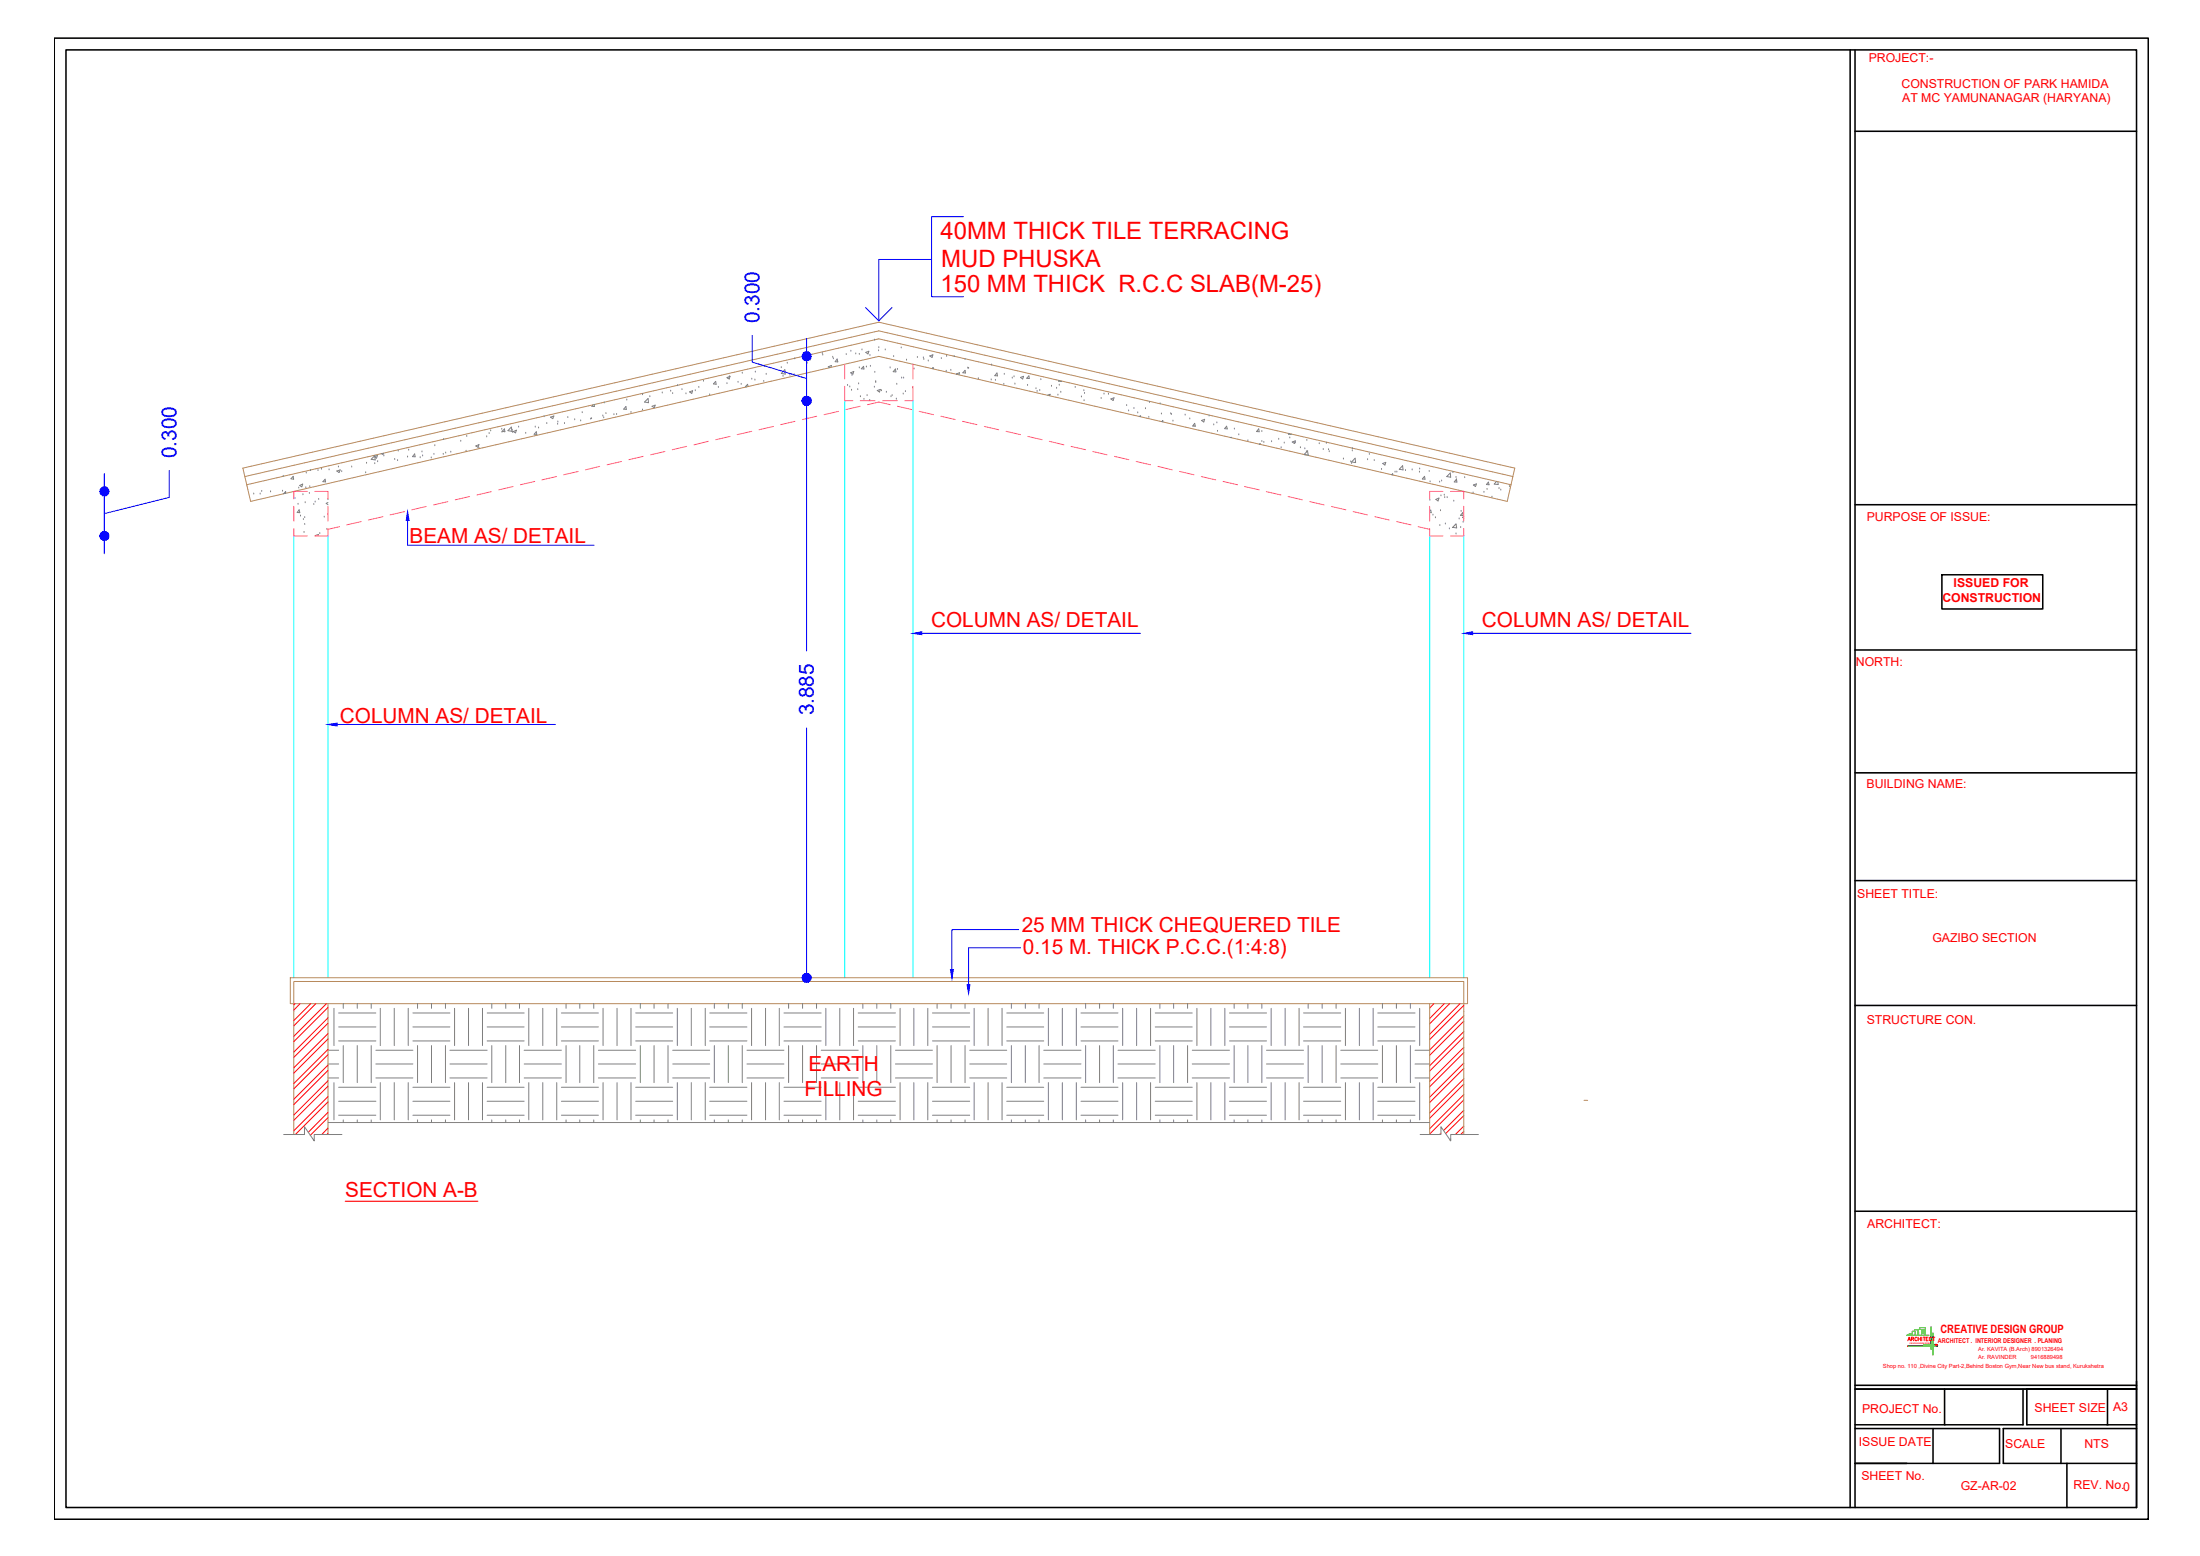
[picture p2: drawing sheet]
<svg xmlns="http://www.w3.org/2000/svg" width="420mm" height="297mm" viewBox="0 0 420 297" stroke-linecap="round" stroke-linejoin="round" font-family="sans-serif">
<!-- layer: wall2 -->
<path d="M46.4 89.4l121.4-27.9 121.5 27.9-1.4 6.3-120.1-27.7-119.9 27.7zM46.8 91l121-27.8 121.2 27.8M47.1 92.5l120.7-27.8 120.8 27.8M55.4 186.6h224.9v5h-224.9zM62.6 191.6v25M273 191.6v25M56.1 216.6v-29.2h223.5v29.2M302.5 210.1h.7" fill="none" stroke="#b88a5c" stroke-width=".19"/>
<!-- layer: LINE -->
<g fill="none" stroke="#f0f" stroke-width=".19">
<path d="M156 79.5l-2.8 .6M160.1 78.5l-2.7 .7M161.3 69.6v2.7M161.3 73.7v2.8h1.6M164.3 77.6l-2.8 .6M164.3 76.5h2.8M165.7 77.3l2.1-.5 2.2 .5M168.6 76.5h2.8M171.4 77.6l2.7 .6M174.4 69.6v2.7M174.4 73.7v2.8h-1.6M175.5 78.5l2.8 .7"/>
<path d="M179.7 79.5l2.7 .6M56.1 96.6v2.9M58.7 93.8h-2.6v1.5M60.1 93.8h2.5v1.5M62.6 96.6v2.9M69 99.6l-2.8 .6M73.1 98.6l-2.8 .7M77.3 97.7l-2.8 .6M81.4 96.7l-2.8 .6M85.5 95.8l-2.7 .6M89.7 94.8l-2.8 .6M93.8 93.9l-2.7 .6"/>
<path d="M98 92.9l-2.8 .6M102.1 91.9l-2.7 .6M106.3 91l-2.8 .6M110.4 90l-2.8 .6M114.5 89l-2.7 .7M118.7 88.1l-2.8 .6M122.8 87.1l-2.7 .7M127 86.2l-2.8 .6M131.1 85.2l-2.7 .7M135.3 84.2l-2.8 .7M139.4 83.3l-2.7 .6M143.6 82.3l-2.8 .7"/>
<path d="M147.7 81.4l-2.8 .6M151.8 80.4l-2.7 .7M183.8 80.4l2.8 .7M188 81.4l2.7 .6M192.1 82.3l2.8 .7M196.3 83.3l2.7 .6M200.4 84.2l2.8 .7M204.5 85.2l2.8 .7M208.7 86.2l2.7 .6M212.8 87.1l2.8 .7M217 88.1l2.7 .6M221.1 89l2.8 .7"/>
<path d="M225.3 90l2.7 .6M229.4 91l2.8 .6M233.6 91.9l2.7 .6M237.7 92.9l2.8 .6M241.8 93.9l2.8 .6M246 94.8l2.7 .6M250.1 95.8l2.8 .6M254.3 96.7l2.7 .6M258.4 97.7l2.8 .6M262.6 98.6l2.7 .7M266.7 99.6l2.8 .6M273 96.6v2.9"/>
<path d="M275.6 93.8h-2.6v1.5M277 93.8h2.6v1.5M279.6 96.6v2.9M56.1 100.9v1.4h2.6M62.6 100.9v1.4h-2.5M64.8 100.5l-2.2 .5M270.8 100.5l2.2 .5M273 100.9v1.4h2.6M279.6 100.9v1.4h-2.6"/>
</g>
<!-- layer: COLUMN -->
<path d="M161.3 76.5v110.1M174.4 76.5v110.1M56.1 102.3v84.3M62.6 102.3v84.3M273 102.3v84.3M279.6 102.3v84.3" fill="none" stroke="#0ff" stroke-width=".19"/>
<!-- layer: HATCH -->
<g fill="none" stroke="#808080" stroke-width=".19">
<path d="M103.9 79.5h.1M105.1 79.6l.7-.2-.2 .5zM108.4 79.7h.1M111.2 78.8h.1M113 79.9h.1M113.5 77.2v.4h-.5l.3-.3M115.1 79.4h.1M115.3 79.8h.1M115.4 76.9h.1M115.7 79h.1M117.2 79.2h.1M117.8 79.1h.1"/>
<path d="M119.6 78.1l-.1-.5-.4 .5h.6M119.7 76.4h.1M120.5 78.7h.1M122.7 75.4h.1M122.7 78.3h.1M123.1 76.8l.7-.7 .1 .8zM124.1 75.7h.1M124.5 77.6l.6-.3-.1 .6zM126.5 75h.1M128.1 74.7h.1M128.5 75.1h.1M129.4 73.6h.1"/>
<path d="M130.2 74.4h.1M131 75.2h.1M131.7 74.8l.6-.2-.2 .5zM132.8 74.6h.1M133.5 74h.1M134.4 72.8h.1M135.5 75.4h.1M136.7 72.8l.1 .6-.5-.1zM137.2 74h.1M138.8 73.2h.1M138.8 72.1l.6-.3-.1 .5zM139 72.2h.1"/>
<path d="M139.3 71.9h.1M141 73h.1M141.5 73.4h.1M141.8 71.2h.1M142.9 73.8l-.1-.4-.4 .4 .2 .1M143.6 72.4h.1M144.2 72.6h.1M144.3 71h.1M145.9 72.8h.1M146 70h.1M146.3 71.5h.1M149.2 70.2h.1"/>
<path d="M149.5 71.8h.1M149.9 70.6l.1 .8-.8-.1zM150.4 69.3h.1M150.9 71.6h.1M151.7 71.5h.1M151.8 68.5h.1M153.8 68l.1 .5h-.5zM153.9 68.2h.1M154.2 69.3h.1M154.7 68.7h.1M157 67.5h.1M157.1 67.8h.1"/>
<path d="M158.7 70.1l.1-.3-.6 .2 .2 .2M159 68.2h.1M159.2 68.5h.1M159.9 68.5l.1 .6-.5-.1zM161.6 67.7h.1M161.9 73.6h.1M162.3 73.9h.1M162.5 71.2l.6-.3-.2 .5zM162.5 67.1h.1M162.6 74.5h.1M162.7 71.7h.1M163.4 67.6h.1"/>
<path d="M163.8 74.4h.1M164 73.3h.1M164.1 70.2h.1M164.1 67.6h.1M164.3 75.7h.1M164.6 66.8h.1M164.9 69.9l.1 .5h-.5zM165 76.2h.1M165.3 67.3l.6-.2-.1 .5zM165.5 70.1h.1M165.6 75.5h.1M165.9 76.5l.2-.2v.2"/>
<path d="M166.1 67.9h.1M166.2 69.9h.1M167 73.9h.1M167 64.9h.1M167.1 71.1h.1M167.2 72.9h.1M167.2 73h.1M167.5 74.5l.6-.2-.1 .5zM167.8 67h.1M167.8 66.4h.1M168.3 74.6h.1M169.1 66.8h.1"/>
<path d="M169.3 74.9h.1M170 70.2h.1M170.2 75.7h.1M170.4 75.5h.1M170.7 68.1h.1M171 70.4l.1 .6h-.5zM171.2 76.2h.1M171.3 73.4h.1M171.4 70.5h.1M172.1 66.4h.1M172.2 72.2h.1M172.5 75.2h.1"/>
<path d="M172.6 72.2h.1M172.9 74.8h.1M173.1 68.7h.1M174.3 74h.1M174.6 70.4h.1M175.2 68.2h.1M176.3 68.3h.1M176.4 68.6h.1M177.3 68.9h.1M177.6 67.9l.6-.2-.2 .5zM178 70.4l.2-.3 .1 .3M179.8 68.5h.1"/>
<path d="M180.7 70.9h.1M180.8 68h.1M181.6 70.7h.1M182.2 68.1h.1M182.8 71.5l-.1-.1 .5-.2-.1 .3M184.3 68.6h.1M184.3 70.7l.1 .5h-.5zM184.8 70.3h.1M185 70.3h.1M186.8 72.3h.1M189.3 72.5h.1M189.4 69.7h.1"/>
<path d="M190.1 72.6h.1M190.4 71.2l.1 .6-.5-.1zM191.7 73.4h.1M191.8 71.5h.1M193.3 72.2h.1M193.7 71.9h.1M193.8 73.3h.1M194.9 72.1l.6-.3-.2 .5zM196.2 73.6h.1M196.5 71.8l.1 .5-.5-.1zM197.9 74.2h.1M198.1 74.7h.1"/>
<path d="M198.6 74.5h.1M198.8 72.5h.1M200.1 75.4l.5-.1-.2 .2M200.8 73.7h.1M201.8 74.1h.1M202 75.4h.1M202.3 73.5h.1M202.3 72.6l-.1 .2 .5-.1M202.6 74.9h.1M205.3 74h.1M206.5 75.8h.1M207 74.6h.1"/>
<path d="M207 76.5h.1M207.1 75.1h.1M210.3 76.1h.1M210.8 75.2h.1M211.7 75.3h.1M212.2 76.2l.6-.3-.2 .6zM215.2 77.4h.1M215.5 78.4h.1M216.6 78h.1M217.3 78.8h.1M217.5 79.5l.3-.1v.1M218.8 78h.1"/>
<path d="M219.4 79.7h.1M219.5 76.8h.1M221.6 77.1h.1M221.8 79h.1M223.6 79h.1M223.7 79.1h.1M226.3 79.2h.1M227.2 80h.1M230.9 79.4h.1M48.5 94.3h.1M49.7 94.3h.1M50 93.8h.1"/>
<path d="M51.7 93.9h.1M54 93.8h.1M54.1 90.9h.1M54.5 93.9l.1 .3M54.6 94h.1M54.6 93.9l-.5 .4M56 90.9l.1 .6-.5-.1zM56.3 95.2h.1M56.9 96.3h.1M57.1 93.2h.1M57.1 97.3l.2 .6-.5-.1zM57.2 92.7l.6-.3-.2 .6z"/>
<path d="M57.4 98.5h.1M57.9 94.4h.1M57.9 99.2h.1M58.2 98.8h.1M58.3 96h.1M58.4 93.1h.1M58.5 90.3h.1M59.1 94.2h.1M59.2 92.9h.1M59.3 89.8h.1M59.9 96.3h.1M60.2 95.8h.1"/>
<path d="M60.7 89.8h.1M60.9 95.3h.1M61.4 89.6h.1M61.9 98.7h.1M62.1 91.5l.1 .5-.5-.1zM62.6 98.2h.1M62.6 95.4h.1M62.6 95.9l-.3 .2 .3 .3M62.9 89.7h.1M64.3 89.9l.7-.2-.2 .5zM64.6 89.2h.1M65.3 90h.1"/>
<path d="M67.2 89.2h.1M69.8 90.3h.1M70 88.4h.1M71.5 87.2l.6-.2-.2 .5zM71.6 88.5h.1M71.6 87l.1 .8-.8-.1zM72.1 88.1h.1M73.1 86.8h.1M73.2 86.5v.2l-.4-.1M73.3 87h.1M75.4 87.7h.1M75.9 87.9h.1"/>
<path d="M76.1 86.1h.1M77.8 87.2h.1M78 85.9h.1M79.2 86.7l.1 .5h-.5zM80.2 87.4h.1M80.6 86.3h.1M80.7 87h.1M82.4 87.4h.1M82.9 86.7h.1M83 85.1h.1M84.7 86.7h.1M84.7 83.9h.1"/>
<path d="M85.1 86.5h.1M86.1 86.3h.1M88 84.2h.1M89 86.1h.1M89.1 83.3h.1M90.9 85.1l.6-.2-.2 .5zM91.5 85.6h.1M92.9 83.4h.1M93.4 82.8h.1M93.7 82.3h.1M95.8 82h.1M95.9 82.5h.1"/>
<path d="M96.3 81.9l.1 .5-.5-.1zM97.6 81.5l.2 .8-.8-.1zM97.8 82.1h.1M97.9 82.6h.1M98 82.4l.6-.3-.1 .5zM99 81.5h.1M100.4 82.7h.1M102.2 81.5h.1M102.4 82.4l.1 .5h-.5zM102.9 81.7h.1M104.4 80.9h.1M106.5 81h.1"/>
<path d="M106.5 80.6h.1M107.8 80.9h.1M109.8 80.1h.1M110.9 80.3h.1M112.8 80h.1M221.9 80.5l.2-.2v.3M224 80.4h.1M228 81.3h.1M228.2 80.8l.1 .6-.5-.1zM229.5 80.3l.6-.2-.2 .5zM231.8 81.1h.1M232.4 80.7h.1"/>
<path d="M232.5 82.3h.1M234.3 81.4l.1 .5-.5-.1zM235 83.5l.1 .1M235.7 81.9h.1M236.6 83h.1M238.3 84.2h.1M240.4 81.9l.1 .5h-.5zM240.5 84.8l.2-.1v.1M241 82.4h.1M241 84.3h.1M241.4 84.5h.1M242.9 84.3h.1"/>
<path d="M244.2 83.9h.1M244.7 85.5h.1M245.3 84.6h.1M246.2 82.8l-.1 .1 .5-.1M246.3 83.6h.1M246.8 84.4l.6-.2-.2 .5zM247.4 84.5h.1M248.4 85.5h.1M249.2 85.7h.1M249.5 86.2h.1M249.6 84.1h.1M249.7 86.1l.1 .8-.7-.1"/>
<path d="M249.8 86.1l-.7 .6M252 84.7h.1M252.7 85.8h.1M253.3 84.6h.1M253.7 85.9h.1M253.9 86.2h.1M256.6 87.6h.1M258 88.2h.1M258.1 88.5h.1M258.3 85.6h.1M258.3 86.1h.1M258.8 87.5l-.7 .7 .8 .1-.1-.8"/>
<path d="M261.2 87.8h.1M261.5 86.7h.1M262.5 87.9h.1M263.8 89.6h.1M264.1 88.5l.6-.2-.2 .5zM265.8 90.6l.2-.2v.3M266.4 90.1h.1M266.8 90.1h.1M267.9 88.9l.1 .8-.8-.1zM268.4 89.8h.1M269.7 89.7h.1M271.1 90.1h.1"/>
<path d="M271.1 89.5h.1M272.1 90.9v.6l-.5-.1zM273 90h.1M273 97.6l.2-.2 .1 .5-.3-.1M273.1 95.5h.1M273.1 92h.1M273.7 98.3h.1M274.1 98.8h.1M274.2 95.3l.6-.2-.2 .5zM274.9 92h.1M275.1 97.5h.1M275.2 94.7h.1"/>
<path d="M275.3 91.8h.1M275.8 94.5h.1M275.9 95h.1M276.3 91l.7-.7 .1 .8zM276.4 95h.1M277.5 90.2h.1M277.7 95.7h.1M278.1 100l.1 .8-.8-.1zM278.1 91.1h.1M278.2 91.6h.1M278.2 91.5v.5h-.5zM278.7 99.1h.1"/>
<path d="M279 97.6h.1M279.3 97.9l.1 .5h-.5zM279.4 99.7h.1M279.5 96.9h.1M279.6 98.6l-.3 .2 .3 .1M279.7 91.2h.1M281.3 94.1h.1M281.4 92.6l.6-.2-.2 .5zM283.4 94h.1M284 93.4h.1M284.3 92l.1 .5h-.5zM284.9 94.9h.1"/>
<path d="M285.8 91.9l-.4 .5M286.1 92v.5l-.7-.1M286.3 93.3h.1M286.6 93.6h.1M288.3 92.9h.1M58.1 101.6h.1M58.2 100.1h.1M60.3 102.3l-.1-.1 .6-.2-.1 .3M61.1 101.9h.1M62.4 101h.1M275 100.3h.1M276 100h.1"/>
<path d="M276.8 101h.1M278.1 101.9h.1M279 100.7h.1M63.8 192.5v7.1M64.7 198.7h7.1M64.7 196h7.1M64.7 193.4h7.1M65.6 191.6v.9M65.6 199.6v7.1M68.2 191.6v.9M68.2 199.6v7.1M70.9 191.6v.9"/>
<path d="M70.9 199.6v7.1M72.6 192.5v7.1M75.3 192.5v7.1M78 192.5v7.1M78.9 198.7h7M78.9 196h7M78.9 193.4h7M79.7 191.6v.9M79.7 199.6v7.1M82.4 191.6v.9M82.4 199.6v7.1M85.1 191.6v.9"/>
<path d="M85.1 199.6v7.1M86.8 192.5v7.1M89.5 192.5v7.1M92.1 192.5v7.1M93 198.7h7.1M93 196h7.1M93 193.4h7.1M93.9 191.6v.9M93.9 199.6v7.1M96.6 191.6v.9M96.6 199.6v7.1M99.2 191.6v.9"/>
<path d="M99.2 199.6v7.1M101 192.5v7.1M103.7 192.5v7.1M106.3 192.5v7.1M107.2 198.7h7.1M107.2 196h7.1M107.2 193.4h7.1M108.1 191.6v.9M108.1 199.6v7.1M110.7 191.6v.9M110.7 199.6v7.1M113.4 191.6v.9"/>
<path d="M113.4 199.6v7.1M115.2 192.5v7.1M117.8 192.5v7.1M120.5 192.5v7.1M121.4 198.7h7.1M121.4 196h7.1M121.4 193.4h7.1M122.3 191.6v.9M122.3 199.6v7.1M124.9 191.6v.9M124.9 199.6v7.1M127.6 191.6v.9"/>
<path d="M127.6 199.6v7.1M129.4 192.5v7.1M132 192.5v7.1M134.7 192.5v7.1M135.5 198.7h7.1M135.5 196h7.1M135.5 193.4h7.1M136.4 191.6v.9M136.4 199.6v7.1M139.1 191.6v.9M139.1 199.6v7.1M141.8 191.6v.9"/>
<path d="M141.8 199.6v7.1M143.5 192.5v7.1M146.2 192.5v7.1M148.8 192.5v7.1M149.7 198.7h7.1M149.7 196h7.1M149.7 193.4h7.1M150.6 191.6v.9M150.6 199.6v7.1M153.3 191.6v.9M153.3 199.6v7.1M155.9 191.6v.9"/>
<path d="M155.9 199.6v7.1M157.7 192.5v7.1M160.4 192.5v7.1M163 192.5v7.1M163.9 198.7h7.1M163.9 196h7.1M163.9 193.4h7.1M164.8 191.6v.9M164.8 199.6v7.1M167.5 191.6v.9M167.5 199.6v7.1M170.1 191.6v.9"/>
<path d="M170.1 199.6v7.1M171.9 192.5v7.1M174.5 192.5v7.1M177.2 192.5v7.1M178.1 198.7h7.1M178.1 196h7.1M178.1 193.4h7.1M179 191.6v.9M179 199.6v7.1M181.6 191.6v.9M181.6 199.6v7.1M184.3 191.6v.9"/>
<path d="M184.3 199.6v7.1M186 192.5v7.1M188.7 192.5v7.1M191.4 192.5v7.1M192.3 198.7h7M192.3 196h7M192.3 193.4h7M193.2 191.6v.9M193.2 199.6v7.1M195.8 191.6v.9M195.8 199.6v7.1M198.4 191.6v.9"/>
<path d="M198.4 199.6v7.1M200.2 192.5v7.1M202.9 192.5v7.1M205.6 192.5v7.1M206.4 198.7h7.1M206.4 196h7.1M206.4 193.4h7.1M207.3 191.6v.9M207.3 199.6v7.1M210 191.6v.9M210 199.6v7.1M212.6 191.6v.9"/>
<path d="M212.6 199.6v7.1M214.4 192.5v7.1M217.1 192.5v7.1M219.7 192.5v7.1M220.6 198.7h7.1M220.6 196h7.1M220.6 193.4h7.1M221.5 191.6v.9M221.5 199.6v7.1M224.1 191.6v.9M224.1 199.6v7.1M226.8 191.6v.9"/>
<path d="M226.8 199.6v7.1M228.6 192.5v7.1M231.3 192.5v7.1M233.9 192.5v7.1M234.8 198.7h7.1M234.8 196h7.1M234.8 193.4h7.1M235.7 191.6v.9M235.7 199.6v7.1M238.3 191.6v.9M238.3 199.6v7.1M241 191.6v.9"/>
<path d="M241 199.6v7.1M242.8 192.5v7.1M245.4 192.5v7.1M248.1 192.5v7.1M248.9 198.7h7.2M248.9 196h7.2M248.9 193.4h7.2M249.8 191.6v.9M249.8 199.6v7.1M252.5 191.6v.9M252.5 199.6v7.1M255.2 191.6v.9"/>
<path d="M255.2 199.6v7.1M256.9 192.5v7.1M259.6 192.5v7.1M262.2 192.5v7.1M263.1 198.7h7.1M263.1 196h7.1M263.1 193.4h7.1M264 191.6v.9M264 199.6v7.1M266.7 191.6v.9M266.7 199.6v7.1M269.4 191.6v.9"/>
<path d="M269.4 199.6v7.1M271.1 192.5v7.1M54.2 216.6h4v-1.5l1.8 2.7v-1.2h5.3M62.6 205.8h2.1M62.6 203.1h2.1M62.6 200.5h2.1M62.6 214.3h210.4M63.8 206.7v7.1M64.7 212.9h7.1M64.7 210.2h7.1M64.7 207.6h7.1M65.6 213.8v.5"/>
<path d="M68.2 213.8v.5M70.9 213.8v.5M71.8 205.8h7.1M71.8 203.1h7.1M71.8 200.5h7.1M72.6 206.7v7.1M75.3 206.7v7.1M78 206.7v7.1M78.9 212.9h7M78.9 210.2h7M78.9 207.6h7M79.7 213.8v.5"/>
<path d="M82.4 213.8v.5M85.1 213.8v.5M85.9 205.8h7.1M85.9 203.1h7.1M85.9 200.5h7.1M86.8 206.7v7.1M89.5 206.7v7.1M92.1 206.7v7.1M93 212.9h7.1M93 210.2h7.1M93 207.6h7.1M93.9 213.8v.5"/>
<path d="M96.6 213.8v.5M99.2 213.8v.5M100.1 205.8h7.1M100.1 203.1h7.1M100.1 200.5h7.1M101 206.7v7.1M103.7 206.7v7.1M106.3 206.7v7.1M107.2 212.9h7.1M107.2 210.2h7.1M107.2 207.6h7.1M108.1 213.8v.5"/>
<path d="M110.7 213.8v.5M113.4 213.8v.5M114.3 205.8h7.1M114.3 203.1h7.1M114.3 200.5h7.1M115.2 206.7v7.1M117.8 206.7v7.1M120.5 206.7v7.1M121.4 212.9h7.1M121.4 210.2h7.1M121.4 207.6h7.1M122.3 213.8v.5"/>
<path d="M124.9 213.8v.5M127.6 213.8v.5M128.5 205.8h7M128.5 203.1h7M128.5 200.5h7M129.4 206.7v7.1M132 206.7v7.1M134.7 206.7v7.1M135.5 212.9h7.1M135.5 210.2h7.1M135.5 207.6h7.1M136.4 213.8v.5"/>
<path d="M139.1 213.8v.5M141.8 213.8v.5M142.6 205.8h7.1M142.6 203.1h7.1M142.6 200.5h7.1M143.5 206.7v7.1M146.2 206.7v7.1M148.8 206.7v7.1M149.7 212.9h7.1M149.7 210.2h7.1M149.7 207.6h7.1M150.6 213.8v.5"/>
<path d="M153.3 213.8v.5M155.9 213.8v.5M156.8 205.8h7.1M156.8 203.1h7.1M156.8 200.5h7.1M157.7 206.7v7.1M160.4 206.7v7.1M163 206.7v7.1M163.9 212.9h7.1M163.9 210.2h7.1M163.9 207.6h7.1M164.8 213.8v.5"/>
<path d="M167.5 213.8v.5M170.1 213.8v.5M171 205.8h7.1M171 203.1h7.1M171 200.5h7.1M171.9 206.7v7.1M174.5 206.7v7.1M177.2 206.7v7.1M178.1 212.9h7.1M178.1 210.2h7.1M178.1 207.6h7.1M179 213.8v.5"/>
<path d="M181.6 213.8v.5M184.3 213.8v.5M185.2 205.8h7.1M185.2 203.1h7.1M185.2 200.5h7.1M186 206.7v7.1M188.7 206.7v7.1M191.4 206.7v7.1M192.3 212.9h7M192.3 210.2h7M192.3 207.6h7M193.2 213.8v.5"/>
<path d="M195.8 213.8v.5M198.4 213.8v.5M199.3 205.8h7.1M199.3 203.1h7.1M199.3 200.5h7.1M200.2 206.7v7.1M202.9 206.7v7.1M205.6 206.7v7.1M206.4 212.9h7.1M206.4 210.2h7.1M206.4 207.6h7.1M207.3 213.8v.5"/>
<path d="M210 213.8v.5M212.6 213.8v.5M213.5 205.8h7.1M213.5 203.1h7.1M213.5 200.5h7.1M214.4 206.7v7.1M217.1 206.7v7.1M219.7 206.7v7.1M220.6 212.9h7.1M220.6 210.2h7.1M220.6 207.6h7.1M221.5 213.8v.5"/>
<path d="M224.1 213.8v.5M226.8 213.8v.5M227.7 205.8h7.1M227.7 203.1h7.1M227.7 200.5h7.1M228.6 206.7v7.1M231.3 206.7v7.1M233.9 206.7v7.1M234.8 212.9h7.1M234.8 210.2h7.1M234.8 207.6h7.1M235.7 213.8v.5"/>
<path d="M238.3 213.8v.5M241 213.8v.5M241.9 205.8h7M241.9 203.1h7M241.9 200.5h7M242.8 206.7v7.1M245.4 206.7v7.1M248.1 206.7v7.1M248.9 212.9h7.2M248.9 210.2h7.2M248.9 207.6h7.2M249.8 213.8v.5"/>
<path d="M252.5 213.8v.5M255.2 213.8v.5M256.1 205.8h7M256.1 203.1h7M256.1 200.5h7M256.9 206.7v7.1M259.6 206.7v7.1M262.2 206.7v7.1M263.1 212.9h7.1M263.1 210.2h7.1M263.1 207.6h7.1M264 213.8v.5"/>
<path d="M266.7 213.8v.5M269.4 213.8v.5M270.2 205.8h2.8M270.2 203.1h2.8M270.2 200.5h2.8M271.1 206.7v7.1M271.2 216.6h4v-1.5l1.9 2.7v-1.2h5.2"/>
</g>
<!-- layer: dim -->
<g fill="#00f" stroke="#00f" stroke-width=".19">
<path d="M174.4 120.9l1.7-.3v.6z"/>
<path d="M279.6 120.9l1.6-.3v.6z"/>
<path d="M62.6 138.3l1.8-.3v.6z"/>
<path d="M77.8 97.7l.3 1.7h-.5z"/>
<path d="M184.7 188h.5l-.2 1.7z"/>
<path d="M181.5 185.1h.6l-.3 1.7z"/>
</g>
<g fill="none" stroke="#00f" stroke-width=".19">
<path d="M184 41.4h-6.1v15.2h6.1M143.7 64.1v5l10.3 3.2M154 64.6v1.7M154 68v8.5M154 78.2v46M19.9 90.4v1.7M19.9 93.8v8.5M32.3 89.8v5.2l-12.4 3M77.8 99.4v4.7h35.7M19.9 104v1.7M64.4 138.3h41.7M154 138.9v46.1"/>
<path d="M176.1 120.9h41.7M281.2 120.9h41.7M194.5 177.5h-12.7v7.6M194.9 180.9h-9.9v7.1"/>
</g>
<!-- layer: 0 -->
<g fill="#00f" stroke="#00f" stroke-width=".19">
<path d="M19.9 101.5h.4l-.4 .8z"/>
<path d="M19.9 93.8v.9l-.3-.1z"/>
<path d="M154 186.6v.9h-.3z"/>
<path d="M154 75.6l.4 .1-.4 .8z"/>
<path d="M154 68v.9l-.3-.1z"/>
<path d="M19.6 101.5l.3 .8v-.8zM19.3 101.7l.3-.2 .3 .8zM19.3 101.7l-.1 .3 .7 .3z"/>
<path d="M19.2 102l-.1 .3h.8zM19.1 102.3h.8l-.7 .4zM19.2 102.7l.1 .2 .6-.6z"/>
<path d="M19.3 102.9l.3 .2 .3-.8zM19.9 102.3v.9l-.3-.1zM19.9 102.3v.9l.4-.1z"/>
<path d="M19.9 102.3l.4 .8 .3-.2zM19.9 102.3l.8 .4-.1 .2zM19.9 102.3l.8 .4 .1-.4z"/>
<path d="M19.9 102.3h.9l-.1-.3zM19.9 102.3l.7-.6 .1 .3zM20.3 101.5l-.4 .8 .7-.6z"/>
<path d="M19.9 93.8v.9l.4-.1zM19.9 93.8l.7 .6-.3 .2zM19.9 93.8l.7 .6 .1-.3z"/>
<path d="M19.9 93.8l.8 .3 .1-.3zM19.9 93.8l.8-.3 .1 .3zM19.9 93.8l.8-.3-.1-.3z"/>
<path d="M20.3 93l-.4 .8 .7-.6zM19.9 93h.4l-.4 .8zM19.6 93l.3 .8v-.8z"/>
<path d="M19.3 93.2l.6 .6-.3-.8zM19.3 93.2l.6 .6-.7-.3zM19.2 93.5l-.1 .3h.8z"/>
<path d="M19.1 93.8l.1 .3 .7-.3zM19.2 94.1l.7-.3-.6 .6zM19.9 93.8l-.6 .6 .3 .2z"/>
<path d="M154 186.6v.9h.4zM154 186.6l.6 .6-.2 .3zM154 186.6l.6 .6 .2-.2z"/>
<path d="M154 186.6l.8 .4 .1-.4zM154 186.6l.8-.2 .1 .2zM154 186.6l.8-.2-.2-.3z"/>
<path d="M154.4 185.9l-.4 .7 .6-.5zM154 185.8l.4 .1-.4 .7zM153.7 185.9l.3 .7v-.8z"/>
<path d="M153.4 186.1l.6 .5-.3-.7zM153.4 186.1l.6 .5-.7-.2zM153.3 186.4l-.1 .2h.8z"/>
<path d="M153.2 186.6l.1 .4 .7-.4zM153.3 187l.7-.4-.6 .6zM154 186.6l-.6 .6 .3 .3z"/>
<path d="M153.7 75.7l.3 .8v-.9zM153.4 75.9l.3-.2 .3 .8zM153.4 75.9l-.1 .3 .7 .3z"/>
<path d="M153.3 76.2l-.1 .3h.8zM153.2 76.5h.8l-.7 .3zM153.3 76.8l.1 .3 .6-.6z"/>
<path d="M154 76.5l-.6 .6 .3 .2zM154 76.5v.9l-.3-.1zM154 76.5v.9l.4-.1z"/>
<path d="M154 76.5l.4 .8 .2-.2zM154 76.5l.8 .3-.2 .3zM154 76.5l.8 .3 .1-.3z"/>
<path d="M154 76.5h.9l-.1-.3zM154 76.5l.6-.6 .2 .3zM154.4 75.7l-.4 .8 .6-.6z"/>
<path d="M153.7 75.7l.3 .8v-.9zM153.4 75.9l.3-.2 .3 .8zM153.4 75.9l-.1 .3 .7 .3z"/>
<path d="M153.3 76.2l-.1 .3h.8zM153.2 76.5h.8l-.7 .3zM153.3 76.8l.1 .3 .6-.6z"/>
<path d="M154 76.5l-.6 .6 .3 .2zM154 76.5v.9l-.3-.1zM154 76.5v.9l.4-.1z"/>
<path d="M154 76.5l.4 .8 .2-.2zM154 76.5l.8 .3-.2 .3zM154 76.5l.8 .3 .1-.3z"/>
<path d="M154 76.5h.9l-.1-.3zM154 76.5l.6-.6 .2 .3zM154.4 75.7l-.4 .8 .6-.6z"/>
<path d="M154 68v.9l.4-.1zM154 68l.6 .6-.2 .2zM154 68l.6 .6 .2-.3z"/>
<path d="M154 68l.8 .3 .1-.3zM154 68l.8-.3 .1 .3zM154.6 67.4l-.6 .6 .8-.3z"/>
<path d="M154.4 67.2l-.4 .8 .6-.6zM154 67.1l.4 .1-.4 .8zM153.7 67.2l.3 .8v-.9z"/>
<path d="M153.4 67.4l.6 .6-.3-.8zM153.4 67.4l.6 .6-.7-.3zM153.3 67.7l-.1 .3h.8z"/>
<path d="M153.2 68l.1 .3 .7-.3zM153.3 68.3l.7-.3-.6 .6zM154 68l-.6 .6 .3 .2z"/>
</g>
<path d="M165.3 58.7l2.5 2.6 2.6-2.6M177.9 49.5h-10.1v11.8M154 66.3v.8M154 77.4v.8M19.9 92.1v.9M19.9 103.2v.8M154 185v.8" fill="none" stroke="#00f" stroke-width=".19"/>
<!-- layer: TEXT -->
<path d="M65.9 229.3h25.4" fill="none" stroke="#f00" stroke-width=".21"/>
<!-- layer: WALSS HATC -->
<g fill="none" stroke="#f00" stroke-width=".19">
<path d="M56.3 191.6l-.2 .2M57.3 191.6l-1.2 1.2M59.3 191.6l-3.2 3.2M60.3 191.6l-4.2 4.2M62.3 191.6l-6.2 6.2M62.6 194.3l-6.5 6.5M62.6 197.3l-6.5 6.5M62.6 192.3l-6.5 6.5M62.6 195.3l-6.5 6.5M62.6 198.3l-6.5 6.6M273.8 191.6l-.8 .8M275.8 191.6l-2.8 2.8"/>
<path d="M276.8 191.6l-3.8 3.9M278.8 191.6l-5.8 5.8M279.6 193.9l-6.6 6.5M279.6 196.9l-6.6 6.6M279.6 199.9l-6.6 6.6M279.6 191.9l-6.6 6.6M279.6 194.9l-6.6 6.6M279.6 198l-6.6 6.5M62.6 200.3l-6.5 6.5M62.6 203.3l-6.5 6.5M62.6 206.3l-6.5 6.6M62.6 209.3l-6.5 6.6"/>
<path d="M62.6 212.3l-3.7 3.9M62.6 215.3l-1.1 1.3M62.6 201.3l-6.5 6.6M62.6 204.3l-6.5 6.6M62.6 207.3l-6.5 6.6M62.6 210.4l-6.2 6.2M62.6 213.4l-3.3 3.3M62.6 216.4l-.2 .2M275.2 216.3l-.3 .3M277.1 217.5l-.2 .1M279.6 202.9l-6.6 6.6M279.6 206l-6.6 6.5"/>
<path d="M279.6 209l-6.6 6.5M279.6 212l-3.9 3.8M279.6 215l-1.7 1.6M279.6 201l-6.6 6.5M279.6 204l-6.6 6.5M279.6 207l-6.6 6.5M279.6 210l-6.6 6.5M279.6 213l-3.5 3.4M279.6 216l-.6 .6"/>
</g>
<!-- layer: format -->
<g fill="none" stroke="#000" stroke-width=".3">
<path d="M10.4 7.3h399.9v282.7h-399.9zM12.6 9.5h395.4v278.3h-395.4zM353.3 9.5v278.3M354.3 9.5v278.3M354.3 25.1h53.7M354.3 96.4h53.7M370.9 109.7h19.2v6.5h-19.2zM354.3 124.1h53.7M354.3 147.5h53.7M354.3 168.1h53.7M354.3 191.9h53.7M354.3 231.2h53.7"/>
<path d="M354.3 272.7h27.6v6.7h-27.6M354.3 264.5h53.7M369.2 272.7v6.7M371.4 265.2v6.8M386.4 265.2v6.8h-32.1M393.6 272.7v6.7M394.7 279.4v8.4M402.5 265.2v6.8M408 265.2h-53.7h53.7h-20.9v6.8h20.9M408 272.7h-25.4v6.7h25.4M408 263.7v24.1"/>
</g>
<!-- layer: CELLING -->
<g fill="none" stroke="#2eb800" stroke-width=".19">
<path d="M364.1 254.9h4.3M364.3 257h5.7M364.7 254.7h-.3v.2M365.2 254.6h-.5v.3M365.2 254.9v-.8h.5v.8M365.6 254.1v-.2h.6v1M366.2 254.3h.2v.6M366.3 254.3v-.5h.7v1.1M366.6 253.8v-.4h1.1v1.5M367.2 253.8h.3v.2h-.3zM367.2 254.1h.3v.2h-.3zM367.2 254.4h.3v.2h-.3z"/>
<path d="M368.8 253.4v4.1zM369.1 254.5v4.1M369.2 254.5v4.1"/>
</g>
<g fill="none" stroke="#f00" stroke-width=".19">
<path d="M364.3 257h5.7M364.3 255.9l.3-.6 .3 .6M364.5 255.7h.3M365 255.6h.3l.2-.2-.5-.1v.6M365.3 255.6l.2 .3M366.2 255.4a.24 .24 0 0 0-.3-.1 .24 .24 0 0 0-.2 .2v.2a.24 .24 0 0 0 .2 .3 .24 .24 0 0 0 .3-.2M366.3 255.3v.6M366.3 255.6h.5M366.8 255.3v.6M367 255.3v.6M367.3 255.3h.4M367.4 256.7l2.1 .1z"/>
<path d="M367.5 255.3v.6M367.9 255.6h.2M368.2 255.3h-.3v.6h.3M368.9 255.4a.24 .24 0 0 0-.3-.1 .24 .24 0 0 0-.1 .2v.2a.24 .24 0 0 0 .1 .3 .24 .24 0 0 0 .3-.2M369.1 255.3h.4M369.1 258.6h.1M369.3 255.3v.6M369.6 256.7h.3M369.7 256.7h.1M369.8 256.7h.1M369.9 256.7h.1"/>
</g>
<g fill="#2eb800" stroke="#2eb800" stroke-width=".19">
<path d="M369.1 256.8l.1 .2zM369.1 256.8l.1 .2z"/>
<path d="M368.8 256.8v.2zM368.8 256.8v.2z"/>
<path d="M369.2 257h.8zM369.2 257h.8z"/>
<path d="M368.8 257h.3zM368.8 257h.3z"/>
<path d="M364.3 257h4.5zM364.3 257h4.5z"/>
<path d="M368.8 257v.5zM368.8 257v.5z"/>
<path d="M369.1 257l.1 1.6zM369.1 257l.1 1.6z"/>
<path d="M369.1 254.5l.1 2.2zM369.1 254.5l.1 2.2z"/>
<path d="M368.8 253.4v3.3zM368.8 253.4v3.3z"/>
<path d="M369.2 256.7l.3 .1zM369.2 256.7l.3 .1z"/>
<path d="M368.8 256.7l.3 .1zM368.8 256.7l.3 .1z"/>
<path d="M367.4 256.7l1.4 .1zM367.4 256.7l1.4 .1z"/>
</g>
<g font-size="4.6" fill="#f00">
<text x="179.6" y="45.6">40MM THICK TILE TERRACING</text>
<text x="179.8" y="51">MUD PHUSKA</text>
<text x="179.6" y="55.8">150 MM THICK R.C.C SLAB(M-25)</text>
</g>
<g font-size="4" fill="#00f">
<text x="145.1" y="61.7" transform="rotate(-90 145.1 61.7)">0.300</text>
<text x="33.7" y="87.5" transform="rotate(-90 33.7 87.5)">0.300</text>
<text x="155.4" y="136.6" transform="rotate(-90 155.4 136.6)">3.885</text>
</g>
<g font-size="4" fill="#f00">
<text x="78.2" y="103.6">BEAM AS/ DETAIL</text>
<text x="177.8" y="119.8">COLUMN AS/ DETAIL</text>
<text x="283" y="119.8">COLUMN AS/ DETAIL</text>
<text x="64.9" y="138">COLUMN AS/ DETAIL</text>
<text x="195.1" y="178">25 MM THICK CHEQUERED TILE</text>
<text x="195.4" y="182.2">0.15 M. THICK P.C.C.(1:4:8)</text>
<text x="153.6" y="209.3">FILLING</text>
<text x="154.4" y="204.5">EARTH</text>
<text x="65.9" y="228.5">SECTION A-B</text>
</g>
<g font-size="2.3" fill="#f00">
<text x="356.9" y="11.8">PROJECT:-</text>
<text x="363.2" y="16.8">CONSTRUCTION OF PARK HAMIDA</text>
<text x="363.3" y="19.6">AT MC YAMUNANAGAR (HARYANA)</text>
<text x="356.5" y="99.5">PURPOSE OF ISSUE:</text>
<text x="373.1" y="112.1">ISSUED FOR</text>
<text x="371" y="115">CONSTRUCTION</text>
<text x="354.4" y="127.1">NORTH:</text>
<text x="356.5" y="150.5">BUILDING NAME:</text>
<text x="354.7" y="171.5">SHEET TITLE:</text>
<text x="369" y="179.8">GAZIBO SECTION</text>
<text x="356.5" y="195.4">STRUCTURE CON.</text>
<text x="356.6" y="234.4">ARCHITECT:</text>
<text x="355.6" y="269.8">PROJECT No.</text>
<text x="388.6" y="269.5">SHEET SIZE</text>
<text x="403.5" y="269.5">A3</text>
<text x="355" y="276.1">ISSUE DATE</text>
<text x="383" y="276.4">SCALE</text>
<text x="398.1" y="276.4">NTS</text>
<text x="355.5" y="282.5">SHEET No.</text>
<text x="374.5" y="284.4">GZ-AR-02</text>
<text x="396" y="284.3">REV. No.0</text>
</g>
<text font-size="2.2" fill="#f00" x="370.6" y="254.5">CREATIVE DESIGN GROUP</text>
<text font-size="1.3" fill="#f00" x="370.1" y="256.4">ARCHITECT . INTERIOR DESIGNER . PLANING</text>
<g font-size="1.1" fill="#f00">
<text x="377.8" y="257.9">Ar. KAVITA (B.Arch) 8901326494</text>
<text x="359.6" y="261.1">Shop no. 110 ,Divine City Part-2,Behind Boston Gym,Near New bus stand, Kurukshetra</text>
<text x="377.8" y="259.4">Ar. RAVINDER</text>
<text x="387.9" y="259.4">9416889498</text>
</g>
<text font-size=".4" fill="#f00" x="364.7" y="256.6">CREATIVE DESIGN GROUP</text>
</svg>
